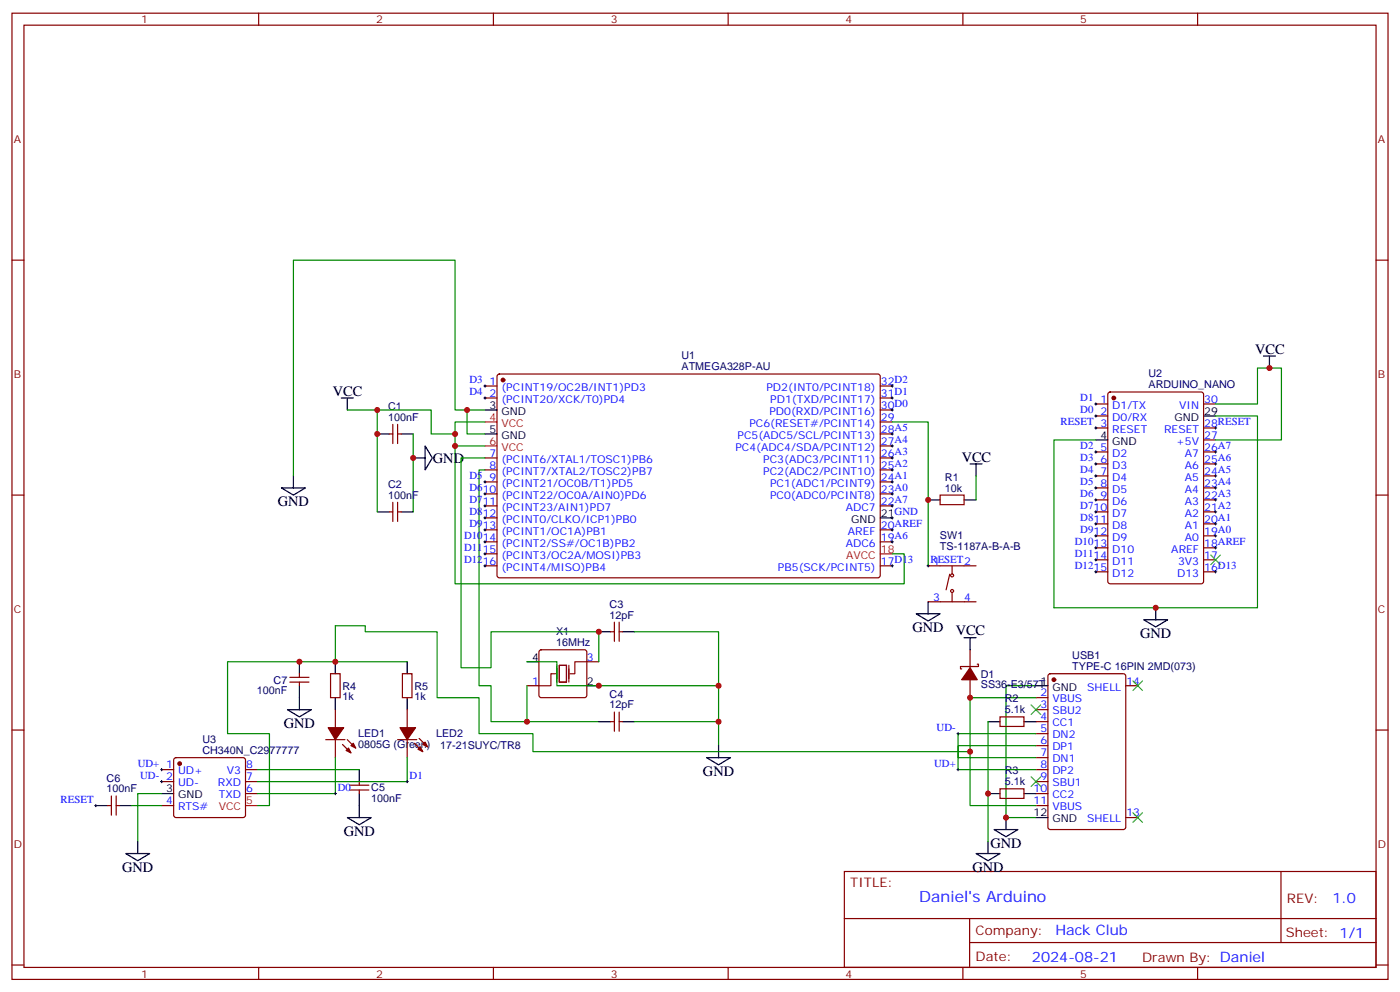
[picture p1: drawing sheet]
<svg xmlns="http://www.w3.org/2000/svg" width="412mm" height="292mm" viewBox="0 0 412 292" stroke-linecap="round" stroke-linejoin="round" font-family="sans-serif">
<g fill="none" stroke="#870000" stroke-width=".35">
<path d="M3.5 3.9h405.4v284.3h-405.4zM7.1 7.4h398.2v277.3h-398.2zM76.2 3.9v3.5M145.3 3.9v3.5M214.5 3.9v3.5M283.6 3.9v3.5M352.8 3.9v3.5M3.5 76.6h3.6M405.3 76.6h3.6M142.9 113.6h3.5M142.9 117.1h3.5M146.6 110.3l.5-.2h111.8l.4 .7-.1 58.8-.6 .4h-111.8l-.4-.7v-58.5z"/>
<path d="M259.3 113.6h3.5M259.3 117.1h3.5M322.8 118.9h3.5M326.6 115.6l.4-.2h26.8l.7 .4v55.3l-.4 .6-27.1 .1-.6-.5-.1-55.2zM354.5 118.9h3.6M114.7 127.7h1M115.7 124.9v5.6M117.1 127.7h1.1M117.1 124.9v5.6M142.9 134.8h3.5M142.9 138.3h3.5M259.3 134.8h3.5"/>
<path d="M259.3 138.3h3.5M259.3 131.2h3.5M259.3 127.7h3.5M259.3 124.2h3.5M259.3 120.6h3.5M322.8 122.4h3.5M322.8 125.9h3.5M322.8 133h3.5M322.8 136.5h3.5M354.5 125.9h3.6M354.5 133h3.6M354.5 136.5h3.6"/>
<path d="M354.5 129.5h3.6M3.5 145.7h3.6M114.7 150.6h1M115.7 147.8v5.7M117.1 147.8v5.7M117.1 150.6h1.1M142.9 141.8h3.5M142.9 145.3h3.5M142.9 148.9h3.5M142.9 152.4h3.5M142.9 155.9h3.5M142.9 159.5h3.5"/>
<path d="M259.3 141.8h3.5M259.3 145.3h3.5M259.3 148.9h3.5M259.3 155.9h3.5M259.3 159.5h3.5M276.9 145.7h7.1v2.8h-7.1zM322.8 150.6h3.5M322.8 140.1h3.5M322.8 143.6h3.5M322.8 147.1h3.5M322.8 154.2h3.5M322.8 157.7h3.5"/>
<path d="M354.5 150.6h3.6M354.5 140.1h3.6M354.5 143.6h3.6M354.5 147.1h3.6M354.5 154.2h3.6M354.5 157.7h3.6M405.3 145.7h3.6M142.9 163h3.5M142.9 166.5h3.5M259.3 166.5h3.5M273.4 166.5h14.1M273.4 177.1h14.1"/>
<path d="M279.8 169l-1.1 4.6M280.5 166.5v2.5M280.5 174.6v2.5M322.8 161.2h3.5M322.8 164.7h3.5M322.8 168.3h3.5M354.5 161.2h3.6M354.5 164.7h3.6M354.5 168.3h3.6M85.4 199.3h5.6M88.2 198.3v1M97.4 198.3h2.8v7h-2.8z"/>
<path d="M118.5 198.3h2.9v7h-2.9zM159 191.4l.5-.2h12.7l.5 .2 .2 .5v12.7l-.3 .5-.4 .2h-12.7l-.5-.2-.3-.5v-12.7zM172.9 194.7h3.5M179.9 185.9h1.1M181 183.1v5.6M182.4 183.1v5.6M182.4 185.9h1M285.8 191.2v5.3M287.9 195.4h.3v.7h-5.3v.7h.4M308.9 198.5l.5-.2h21.5l.7 .4v44.7l-.5 .7h-21.7l-.7-.4v-44.7zM3.5 214.8h3.6M85.4 200.7h5.6"/>
<path d="M88.2 200.7v1.1M96 217.7h5.6M98.8 208.8v5.3M98.8 217.7v5.3M100.9 219.1l2.5 2.4M102.3 217.7l2.5 2.4M117.1 217.7h5.7M119.9 208.8v5.3M119.9 217.7v5.3M122.1 218.7l2.4 2.5M123.5 217.3l2.4 2.5M155.2 201.8h3.5"/>
<path d="M179.9 212.4h1.1M181 209.5v5.7M182.4 209.5v5.7M182.4 212.4h1M285.8 200v5.3M294.6 211h7v2.8h-7zM305.2 212.4h3.5M305.2 205.3h3.5M305.2 208.8h3.5M305.2 215.9h3.5M305.2 219.4h3.5M331.6 201.8h3.5"/>
<path d="M405.3 214.8h3.6M31.7 237.1h1.1M32.8 234.2v5.7M34.2 237.1h1.1M34.2 234.2v5.7M47.6 226.5h3.6M47.6 230h3.6M47.6 237.1h3.6M51.4 223.2l.5-.2h19.7l.5 .2 .2 .5v16.2l-.2 .5-.5 .2h-19.7l-.5-.2-.2-.5v-16.2zM72.3 226.5h3.5M72.3 230h3.5M72.3 233.5h3.5"/>
<path d="M103 231.1h5.7M103 232.5h5.7M105.8 230v1.1M105.8 232.5v1M294.6 232.1h7v2.8h-7zM305.2 223h3.5M305.2 226.5h3.5M305.2 230h3.5M305.2 233.5h3.5M305.2 237.1h3.5M248.7 256.5h156.6v28.2h-156.6zM331.6 240.6h3.5"/>
<path d="M377.3 256.5v20.9M248.7 270.3h156.5M285.6 277.4h119.6M285.6 270.3v14.1M3.5 284h3.6M76.2 284.7v3.5M145.3 284.7v3.5M214.5 284.7v3.5M283.6 284.7v3.5M352.8 284.7v3.5M405.3 284h3.6"/>
<circle cx="280.5" cy="169.3" r=".44"/>
<circle cx="280.5" cy="173.9" r=".44"/>
</g>
<g fill="#870000" stroke="#870000" stroke-width=".35">
<path d="M285.8 196.5l2.1 3.5h-4.6z"/>
<path d="M102 220.8l.7-.7 .7 1.4z"/>
<path d="M103.4 219.4l.7-.7 .7 1.4z"/>
<path d="M96.7 214.1h4.5l-2.4 3.6z"/>
<path d="M123.1 220.5l.7-.7 .7 1.4z"/>
<path d="M124.5 219.1l.7-.7 .7 1.4z"/>
<path d="M117.8 214.1h4.6l-2.5 3.6z"/>
<circle cx="148.2" cy="111.8" r=".53"/>
<circle cx="328.1" cy="117.1" r=".53"/>
<circle cx="310.4" cy="200" r=".53"/>
<circle cx="52.9" cy="224.7" r=".53"/>
</g>
<g fill="none" stroke="#000" stroke-width=".35">
<path d="M100.5 117.1h3.6M102.3 117.1v3.5M372.2 104.8h3.5M373.9 104.8v3.5M111.1 127.7h3.6M118.2 127.7h3.5M121.7 134.8h3.5M125.2 131.2l2.2 3.6-2.2 3.5zM142.9 120.6h3.5M142.9 127.7h3.5M285.8 136.5h3.5M287.5 136.5v3.6"/>
<path d="M322.8 129.5h3.5M354.5 122.4h3.6M82.9 143.6h7.1l-3.6 2.1zM86.4 140.1v3.5M111.1 150.6h3.6M118.2 150.6h3.5M259.3 152.4h3.5M273.4 147.1h3.5M284 147.1h3.5M273.4 177.1v3.5M340.4 178.9v3.5M88.2 194.7v3.6"/>
<path d="M98.8 194.7v3.6M119.9 194.7v3.6M155.2 194.7h3.5M176.4 185.9h3.5M183.4 185.9h3.6M269.9 180.6h7l-3.5 2.1zM284 187.7h3.5M285.8 187.7v3.5M336.9 182.4h7.1l-3.6 2.1zM84.7 208.8h7l-3.5 2.2zM88.2 201.8v7M98.8 205.3v3.5"/>
<path d="M119.9 205.3v3.5M172.9 201.8h3.5M176.4 212.4h3.5M183.4 212.4h3.6M211.7 219.4v3.6M291 212.4h3.6M301.6 212.4h3.6M305.2 201.8h3.5M28.2 237.1h3.5M35.3 237.1h3.5M47.6 233.5h3.6M105.8 226.5v3.5"/>
<path d="M105.8 233.5v7.1M208.1 223h7.1l-3.5 2.1zM291 233.5h3.6M301.6 233.5h3.6M37 251.2h7.1l-3.5 2.1zM40.6 247.6v3.6M102.3 240.6h7.1l-3.6 2.1zM287.5 251.2h7.1l-3.6 2.1zM291 247.6v3.6M292.8 244.1h7.1l-3.6 2.1zM296.3 240.6v3.5M305.2 240.6h3.5"/>
</g>
<path d="M142.9 124.2h3.5M142.9 131.2h3.5M259.3 163h3.5M72.3 237.1h3.5" fill="none" stroke="#f00" stroke-width=".35"/>
<g fill="none" stroke="#008700" stroke-width=".35">
<path d="M358.1 118.9h12.3v-10.6h7.1v21.2h-19.4M102.3 120.6h24.7v7.1h7.1M111.1 120.6v30M121.7 127.7v22.9M134.1 131.2h8.8M137.6 120.6v7.1h5.3M142.9 124.2h-8.8v47.6h132.2v-8.8h-3.5M142.9 120.6h-8.8v-44h-47.7v63.5M142.9 134.8h-7.1v61.7h8.8v-10.6h31.8v8.8M142.9 138.3h-1.8v63.5h3.5v10.6h31.8M262.8 124.2h10.6v42.3M358.1 122.4h12.3v56.5h-60v-49.4h12.4"/>
<path d="M287.5 140.1v7M98.8 194.7v-10.6h8.8v1.8h21.2v19.4h12.3v10.6h15.9v5.3h128.8M119.9 194.7h-52.9v21.2h12.4v21.2h-3.6M155.2 194.7h8.8v7.1h47.7M187 185.9h24.7v33.5M155.2 201.8v10.6M187 212.4h24.7M291 212.4v35.2M305.2 201.8h-8.9v38.8h8.9M305.2 205.3h-19.4v31.8h19.4M305.2 215.9h-23v7.1h23M305.2 219.4h-23v7.1h23"/>
<path d="M38.8 237.1h8.8M47.6 233.5h-7v14.1M75.8 226.5h30M98.8 223v10.5h-23M119.9 223v7h-44.1"/>
</g>
<path d="M163.7 198.3h-1.4v3.5h-3.6M164 195.8v4.9M164.7 195.8h2.2v4.9h-2.2zM167.6 195.8v4.9M172.9 194.7h-3.6v3.6h-1.4" fill="none" stroke="#870012" stroke-width=".35"/>
<g fill="none" stroke="#000" stroke-width=".29">
<path d="M142.5 113.6h.7M142.5 117.1h.7M142.9 113.2v.7M142.9 116.8v.7M262.5 113.6h.7M262.5 117.1h.7M262.8 113.2v.7M262.8 116.8v.7M322.4 118.9h.7M322.8 118.5v.7M262.5 120.6h.7M262.5 127.7h.7"/>
<path d="M262.5 131.2h.7M262.5 134.8h.7M262.5 138.3h.7M262.8 120.3v.7M262.8 127.4v.7M262.8 130.9v.7M262.8 134.4v.7M262.8 137.9v.7M322.4 122.4h.7M322.4 125.9h.7M322.4 133h.7M322.4 136.5h.7"/>
<path d="M322.8 122.1v.7M322.8 125.6v.7M322.8 132.6v.7M322.8 136.2v.7M322.8 139.7v.7M357.7 125.9h.7M357.7 133h.7M357.7 136.5h.7M358.1 125.6v.7M358.1 132.6v.7M358.1 136.2v.7M358.1 139.7v.7"/>
<path d="M142.5 141.8h.7M142.5 145.3h.7M142.5 148.9h.7M142.5 152.4h.7M142.5 155.9h.7M142.5 159.5h.7M142.9 141.5v.7M142.9 145v.7M142.9 148.5v.7M142.9 152v.8M142.9 155.6v.7M142.9 159.1v.7"/>
<path d="M262.5 141.8h.7M262.5 145.3h.7M262.5 148.9h.7M262.5 152.4h.7M262.5 155.9h.7M262.5 159.5h.7M262.8 141.5v.7M262.8 145v.7M262.8 148.5v.7M262.8 152v.8M262.8 155.6v.7M262.8 159.1v.7"/>
<path d="M322.4 140.1h.7M322.4 143.6h.7M322.4 147.1h.7M322.4 150.6h.7M322.4 154.2h.7M322.4 157.7h.7M322.8 143.2v.7M322.8 146.8v.7M322.8 150.3v.7M322.8 153.8v.7M322.8 157.3v.7M357.7 140.1h.7"/>
<path d="M357.7 143.6h.7M357.7 147.1h.7M357.7 150.6h.7M357.7 154.2h.7M357.7 157.7h.7M358.1 143.2v.7M358.1 146.8v.7M358.1 150.3v.7M358.1 153.8v.7M358.1 157.3v.7M142.5 166.5h.7M142.5 163h.7"/>
<path d="M142.9 162.6v.7M142.9 166.2v.7M262.5 166.5h.7M262.8 166.2v.7M273 166.5h.8M273.4 166.2v.7M322.4 161.2h.7M322.4 164.7h.7M322.4 168.3h.7M322.8 160.9v.7M322.8 164.4v.7M322.8 167.9v.7"/>
<path d="M357.7 161.2h.7M357.7 168.3h.7M358.1 160.9v.7M358.1 167.9v.7M281.9 215.9h.7M282.2 215.5v.8M27.9 237.1h.7M28.2 236.7v.7M47.3 226.5h.7M47.3 230h.7M47.6 226.1v.7M47.6 229.7v.7"/>
<path d="M98.4 233.5h.7M98.8 233.2v.7M119.6 230h.7M119.9 229.7v.7M281.9 226.5h.7M282.2 226.1v.7"/>
</g>
<path d="M356.7 163.3l2.8 2.9M359.5 163.3l-2.8 2.9M303.7 207.4l2.9 2.9M306.6 207.4l-2.9 2.9M333.7 200.4l2.8 2.8M336.5 200.4l-2.8 2.8M303.7 228.6l2.9 2.8M306.6 228.6l-2.9 2.8M333.7 239.2l2.8 2.8M336.5 239.2l-2.8 2.8" fill="none" stroke="#3c3" stroke-width=".35"/>
<g fill="#c00">
<circle cx="121.7" cy="134.8" r=".88"/>
<circle cx="111.1" cy="127.7" r=".88"/>
<circle cx="176.4" cy="185.9" r=".88"/>
<circle cx="155.2" cy="212.4" r=".88"/>
<circle cx="211.7" cy="212.4" r=".88"/>
<circle cx="211.7" cy="201.8" r=".88"/>
<circle cx="176.4" cy="201.8" r=".88"/>
<circle cx="273.4" cy="147.1" r=".88"/>
<circle cx="340.4" cy="178.9" r=".88"/>
<circle cx="373.9" cy="108.3" r=".88"/>
<circle cx="296.3" cy="240.6" r=".88"/>
<circle cx="285.8" cy="205.3" r=".88"/>
<circle cx="285.8" cy="221.2" r=".88"/>
<circle cx="291" cy="233.5" r=".88"/>
<circle cx="88.2" cy="194.7" r=".88"/>
<circle cx="98.8" cy="194.7" r=".88"/>
<circle cx="134.1" cy="131.2" r=".88"/>
<circle cx="137.6" cy="120.6" r=".88"/>
<circle cx="134.1" cy="127.7" r=".88"/>
<circle cx="111.1" cy="120.6" r=".88"/>
</g>
<text font-size="4.6" fill="#00f" x="270.8" y="265.5">Daniel's Arduino</text>
<g font-size="4.2">
<text x="369.7" y="104.1">VCC</text>
<text x="98.1" y="116.4">VCC</text>
<text x="127.5" y="136.2">GND</text>
<text x="283.3" y="135.8">VCC</text>
<text x="81.8" y="148.9">GND</text>
<text x="268.8" y="185.9">GND</text>
<text x="281.5" y="187">VCC</text>
<text x="335.8" y="187.7">GND</text>
<text x="83.6" y="214.1">GND</text>
<text x="207.1" y="228.2">GND</text>
<text x="101.2" y="245.9">GND</text>
<text x="291.7" y="249.4">GND</text>
<text x="36" y="256.5">GND</text>
<text x="286.5" y="256.5">GND</text>
</g>
<g font-size="4.2" fill="#00f">
<text x="392.5" y="265.7">1.0</text>
<text x="310.9" y="275.3">Hack Club</text>
<text x="304" y="283.1">2024-08-21</text>
</g>
<g font-size="3.9" fill="#800">
<text x="250.5" y="261.1">TITLE:</text>
<text x="379.1" y="265.7">REV:</text>
<text x="287.4" y="275.3">Company:</text>
<text x="378.7" y="275.9">Sheet: 1/1</text>
<text x="287.4" y="282.9">Date:</text>
<text x="336.4" y="283">Drawn By: Daniel</text>
</g>
<g font-size="3.2" fill="#800">
<text x="41.6" y="6.9">1</text>
<text x="110.8" y="6.9">2</text>
<text x="179.9" y="6.9">3</text>
<text x="249.1" y="6.9">4</text>
<text x="318.2" y="6.9">5</text>
<text x="4.1" y="42">A</text>
<text x="405.9" y="42">A</text>
<text x="4.1" y="111.1">B</text>
<text x="405.9" y="111.1">B</text>
<text x="4.1" y="180.3">C</text>
<text x="405.9" y="180.3">C</text>
<text x="4.1" y="249.4">D</text>
<text x="405.9" y="249.4">D</text>
<text x="41.6" y="287.7">1</text>
<text x="110.8" y="287.7">2</text>
<text x="179.9" y="287.7">3</text>
<text x="249.1" y="287.7">4</text>
<text x="318.2" y="287.7">5</text>
</g>
<g font-size="3.2" fill="#000080">
<text x="200.7" y="105.7">U1</text>
<text x="200.7" y="108.8">ATMEGA328P-AU</text>
<text x="338.3" y="110.9">U2</text>
<text x="338.3" y="114.1">ARDUINO_NANO</text>
<text x="114.3" y="123.8">100nF</text>
<text x="114.3" y="120.6">C1</text>
<text x="114.3" y="143.6">C2</text>
<text x="278.4" y="141.5">R1</text>
<text x="114.3" y="146.8">100nF</text>
<text x="278.4" y="144.6">10k</text>
<text x="276.9" y="161.8">TS-1187A-B-A-B</text>
<text x="276.9" y="158.6">SW1</text>
<text x="179.6" y="178.8">C3</text>
<text x="179.6" y="182">12pF</text>
<text x="163.8" y="190">16MHz</text>
<text x="163.8" y="186.8">X1</text>
<text x="315.8" y="197.1">TYPE-C 16PIN 2MD(073)</text>
<text x="315.8" y="193.9">USB1</text>
<text x="80.6" y="201.2">C7</text>
<text x="100.9" y="202.9">R4</text>
<text x="122.1" y="202.9">R5</text>
<text x="288.9" y="202.6">SS36-E3/57T</text>
<text x="288.9" y="199.4">D1</text>
<text x="75.7" y="204.3">100nF</text>
<text x="100.9" y="206.1">1k</text>
<text x="122.1" y="206.1">1k</text>
<text x="179.6" y="208.5">12pF</text>
<text x="179.6" y="205.3">C4</text>
<text x="296" y="209.9">5.1k</text>
<text x="296" y="206.7">R2</text>
<text x="59.6" y="221.8">CH340N_C2977777</text>
<text x="59.6" y="218.6">U3</text>
<text x="105.5" y="220.2">0805G (Green)</text>
<text x="105.5" y="217">LED1</text>
<text x="128.5" y="217">LED2</text>
<text x="129.6" y="220.5">17-21SUYC/TR8</text>
<text x="296" y="227.9">R3</text>
<text x="31.4" y="233.2">100nF</text>
<text x="31.4" y="230">C6</text>
<text x="109.4" y="232.9">C5</text>
<text x="296" y="231.1">5.1k</text>
<text x="109.4" y="236.1">100nF</text>
</g>
<g font-size="3.2" fill="#00f">
<text x="138.3" y="112.7">D3</text>
<text x="144.2" y="113.2">1</text>
<text x="259.5" y="113.2">32D2</text>
<text x="138.3" y="116.2">D4</text>
<text x="144.2" y="116.8">2</text>
<text x="147.7" y="115">(PCINT19/OC2B/INT1)PD3</text>
<text x="147.7" y="118.5">(PCINT20/XCK/T0)PD4</text>
<text x="225.8" y="115">PD2(INT0/PCINT18)</text>
<text x="226.9" y="118.5">PD1(TXD/PCINT17)</text>
<text x="259.5" y="116.8">31D1</text>
<text x="318.2" y="118">D1</text>
<text x="324.1" y="118.5">1</text>
<text x="354.7" y="118.5">30</text>
<text x="220.7" y="125.6">PC6(RESET#/PCINT14)</text>
<text x="226.6" y="122.1">PD0(RXD/PCINT16)</text>
<text x="259.5" y="123.8">29</text>
<text x="259.5" y="120.3">30D0</text>
<text x="312.4" y="125.1">RESET 3</text>
<text x="318.2" y="121.5">D0</text>
<text x="324.1" y="122.1">2</text>
<text x="327.6" y="120.3">D1/TX</text>
<text x="327.6" y="123.8">D0/RX</text>
<text x="347.4" y="120.3">VIN</text>
<text x="354.7" y="125.6">28RESET</text>
<text x="217.3" y="129.1">PC5(ADC5/SCL/PCINT13)</text>
<text x="259.5" y="130.9">27A4</text>
<text x="259.5" y="127.4">28A5</text>
<text x="327.6" y="127.4">RESET</text>
<text x="342.9" y="127.4">RESET</text>
<text x="346.5" y="130.9">+5V</text>
<text x="354.7" y="129.1">27</text>
<text x="144.2" y="134.4">7</text>
<text x="144.2" y="137.9">8</text>
<text x="147.7" y="136.2">(PCINT6/XTAL1/TOSC1)PB6</text>
<text x="216.6" y="132.6">PC4(ADC4/SDA/PCINT12)</text>
<text x="224.8" y="136.2">PC3(ADC3/PCINT11)</text>
<text x="259.5" y="137.9">25A2</text>
<text x="259.5" y="134.4">26A3</text>
<text x="318.2" y="132.1">D2</text>
<text x="318.2" y="135.6">D3</text>
<text x="324.1" y="132.6">5</text>
<text x="324.1" y="136.2">6</text>
<text x="327.6" y="134.4">D2</text>
<text x="327.6" y="137.9">D3</text>
<text x="349.1" y="137.9">A6</text>
<text x="349.1" y="134.4">A7</text>
<text x="354.7" y="136.2">25A6</text>
<text x="354.7" y="132.6">26A7</text>
<text x="138.3" y="140.9">D5</text>
<text x="144.2" y="141.5">9</text>
<text x="147.7" y="139.7">(PCINT7/XTAL2/TOSC2)PB7</text>
<text x="147.7" y="143.2">(PCINT21/OC0B/T1)PD5</text>
<text x="224.8" y="139.7">PC2(ADC2/PCINT10)</text>
<text x="226.9" y="143.2">PC1(ADC1/PCINT9)</text>
<text x="259.5" y="141.5">24A1</text>
<text x="318.2" y="139.2">D4</text>
<text x="318.2" y="142.7">D5</text>
<text x="324.1" y="139.7">7</text>
<text x="324.1" y="143.2">8</text>
<text x="327.6" y="141.5">D4</text>
<text x="349.1" y="141.5">A5</text>
<text x="354.7" y="143.2">23A4</text>
<text x="354.7" y="139.7">24A5</text>
<text x="138.3" y="144.5">D610</text>
<text x="138.3" y="148">D711</text>
<text x="147.7" y="146.8">(PCINT22/OC0A/AIN0)PD6</text>
<text x="226.9" y="146.8">PC0(ADC0/PCINT8)</text>
<text x="259.5" y="148.5">22A7</text>
<text x="259.5" y="145">23A0</text>
<text x="318.2" y="146.2">D6</text>
<text x="318.2" y="149.8">D710</text>
<text x="324.1" y="146.8">9</text>
<text x="327.6" y="145">D5</text>
<text x="327.6" y="148.5">D6</text>
<text x="349.1" y="148.5">A3</text>
<text x="349.1" y="145">A4</text>
<text x="354.7" y="146.8">22A3</text>
<text x="138.3" y="151.5">D812</text>
<text x="138.3" y="155">D913</text>
<text x="147.7" y="150.3">(PCINT23/AIN1)PD7</text>
<text x="147.7" y="153.8">(PCINT0/CLKO/ICP1)PB0</text>
<text x="249.1" y="150.3">ADC7</text>
<text x="259.5" y="155.6">20AREF</text>
<text x="318.2" y="153.3">D811</text>
<text x="327.6" y="152">D7</text>
<text x="327.6" y="155.6">D8</text>
<text x="349.1" y="155.6">A1</text>
<text x="349.1" y="152">A2</text>
<text x="354.7" y="153.8">20A1</text>
<text x="354.7" y="150.3">21A2</text>
<text x="136.7" y="158.6">D1014</text>
<text x="147.7" y="157.3">(PCINT1/OC1A)PB1</text>
<text x="147.7" y="160.9">(PCINT2/SS#/OC1B)PB2</text>
<text x="249.1" y="160.9">ADC6</text>
<text x="249.8" y="157.3">AREF</text>
<text x="259.5" y="159.1">19A6</text>
<text x="316.6" y="160.3">D1013</text>
<text x="318.2" y="156.8">D912</text>
<text x="327.6" y="159.1">D9</text>
<text x="349.1" y="159.1">A0</text>
<text x="354.7" y="160.9">18AREF</text>
<text x="354.7" y="157.3">19A0</text>
<text x="136.7" y="162.1">D1115</text>
<text x="136.7" y="165.6">D1216</text>
<text x="147.7" y="164.4">(PCINT3/OC2A/MOSI)PB3</text>
<text x="147.7" y="167.9">(PCINT4/MISO)PB4</text>
<text x="229.2" y="167.9">PB5(SCK/PCINT5)</text>
<text x="259.5" y="166.2">17D13</text>
<text x="274.1" y="165.6">RESET2</text>
<text x="274.9" y="166.2">1</text>
<text x="316.6" y="163.9">D1114</text>
<text x="316.6" y="167.4">D1215</text>
<text x="327.6" y="162.6">D10</text>
<text x="327.6" y="166.2">D11</text>
<text x="345" y="162.6">AREF</text>
<text x="347" y="166.2">3V3</text>
<text x="354.7" y="167.9">16D13</text>
<text x="354.7" y="164.4">17</text>
<text x="327.6" y="169.7">D12</text>
<text x="346.8" y="169.7">D13</text>
<text x="274.9" y="176.7">3</text>
<text x="284" y="176.7">4</text>
<text x="172.9" y="194.4">3</text>
<text x="156.7" y="201.4">1</text>
<text x="320.2" y="203.2">SHELL</text>
<text x="331.8" y="201.4">14</text>
<text x="306.5" y="205">2</text>
<text x="306.5" y="208.5">3</text>
<text x="310" y="206.7">VBUS</text>
<text x="275.9" y="215">UD-</text>
<text x="306.5" y="212">4</text>
<text x="306.5" y="215.5">5</text>
<text x="310" y="210.3">SBU2</text>
<text x="310" y="213.8">CC1</text>
<text x="306.5" y="219.1">6</text>
<text x="310" y="217.3">DN2</text>
<text x="310" y="220.8">DP1</text>
<text x="40.6" y="225.6">UD+ 1</text>
<text x="52.5" y="227.9">UD+</text>
<text x="66.8" y="227.9">V3</text>
<text x="72.5" y="226.1">8</text>
<text x="275.2" y="225.6">UD+</text>
<text x="306.5" y="222.6">7</text>
<text x="306.5" y="226.1">8</text>
<text x="310" y="224.4">DN1</text>
<text x="310" y="227.9">DP2</text>
<text x="41.3" y="229.1">UD- 2</text>
<text x="52.5" y="231.4">UD-</text>
<text x="64.2" y="231.4">RXD</text>
<text x="72.5" y="229.7">7</text>
<text x="72.5" y="233.2">6</text>
<text x="99.5" y="232.7">D0</text>
<text x="120.6" y="229.1">D1</text>
<text x="304.5" y="233.2">10</text>
<text x="306.5" y="229.7">9</text>
<text x="310" y="231.4">SBU1</text>
<text x="17.9" y="236.2">RESET</text>
<text x="49" y="236.7">4</text>
<text x="52.5" y="238.5">RTS#</text>
<text x="64.4" y="234.9">TXD</text>
<text x="304.5" y="236.7">11</text>
<text x="310" y="234.9">CC2</text>
<text x="310" y="238.5">VBUS</text>
<text x="320.2" y="242">SHELL</text>
<text x="331.8" y="240.2">13</text>
</g>
<g font-size="3.2">
<text x="144.2" y="120.3">3</text>
<text x="147.7" y="122.1">GND</text>
<text x="346" y="123.8">GND</text>
<text x="354.7" y="122.1">29</text>
<text x="144.2" y="127.4">5</text>
<text x="147.7" y="129.1">GND</text>
<text x="324.1" y="129.1">4</text>
<text x="327.6" y="130.9">GND</text>
<text x="250.7" y="153.8">GND</text>
<text x="259.5" y="152">21GND</text>
<text x="156.7" y="194.4">4</text>
<text x="172.9" y="201.4">2</text>
<text x="306.5" y="201.4">1</text>
<text x="310" y="203.2">GND</text>
<text x="49" y="233.2">3</text>
<text x="52.5" y="234.9">GND</text>
<text x="304.5" y="240.2">12</text>
<text x="310" y="242">GND</text>
</g>
<g font-size="3.2" fill="#f00">
<text x="144.2" y="123.8">4</text>
<text x="147.7" y="125.6">VCC</text>
<text x="144.2" y="130.9">6</text>
<text x="147.7" y="132.6">VCC</text>
<text x="249.2" y="164.4">AVCC</text>
<text x="259.5" y="162.6">18</text>
<text x="64.4" y="238.5">VCC</text>
<text x="72.5" y="236.7">5</text>
</g>
</svg>
